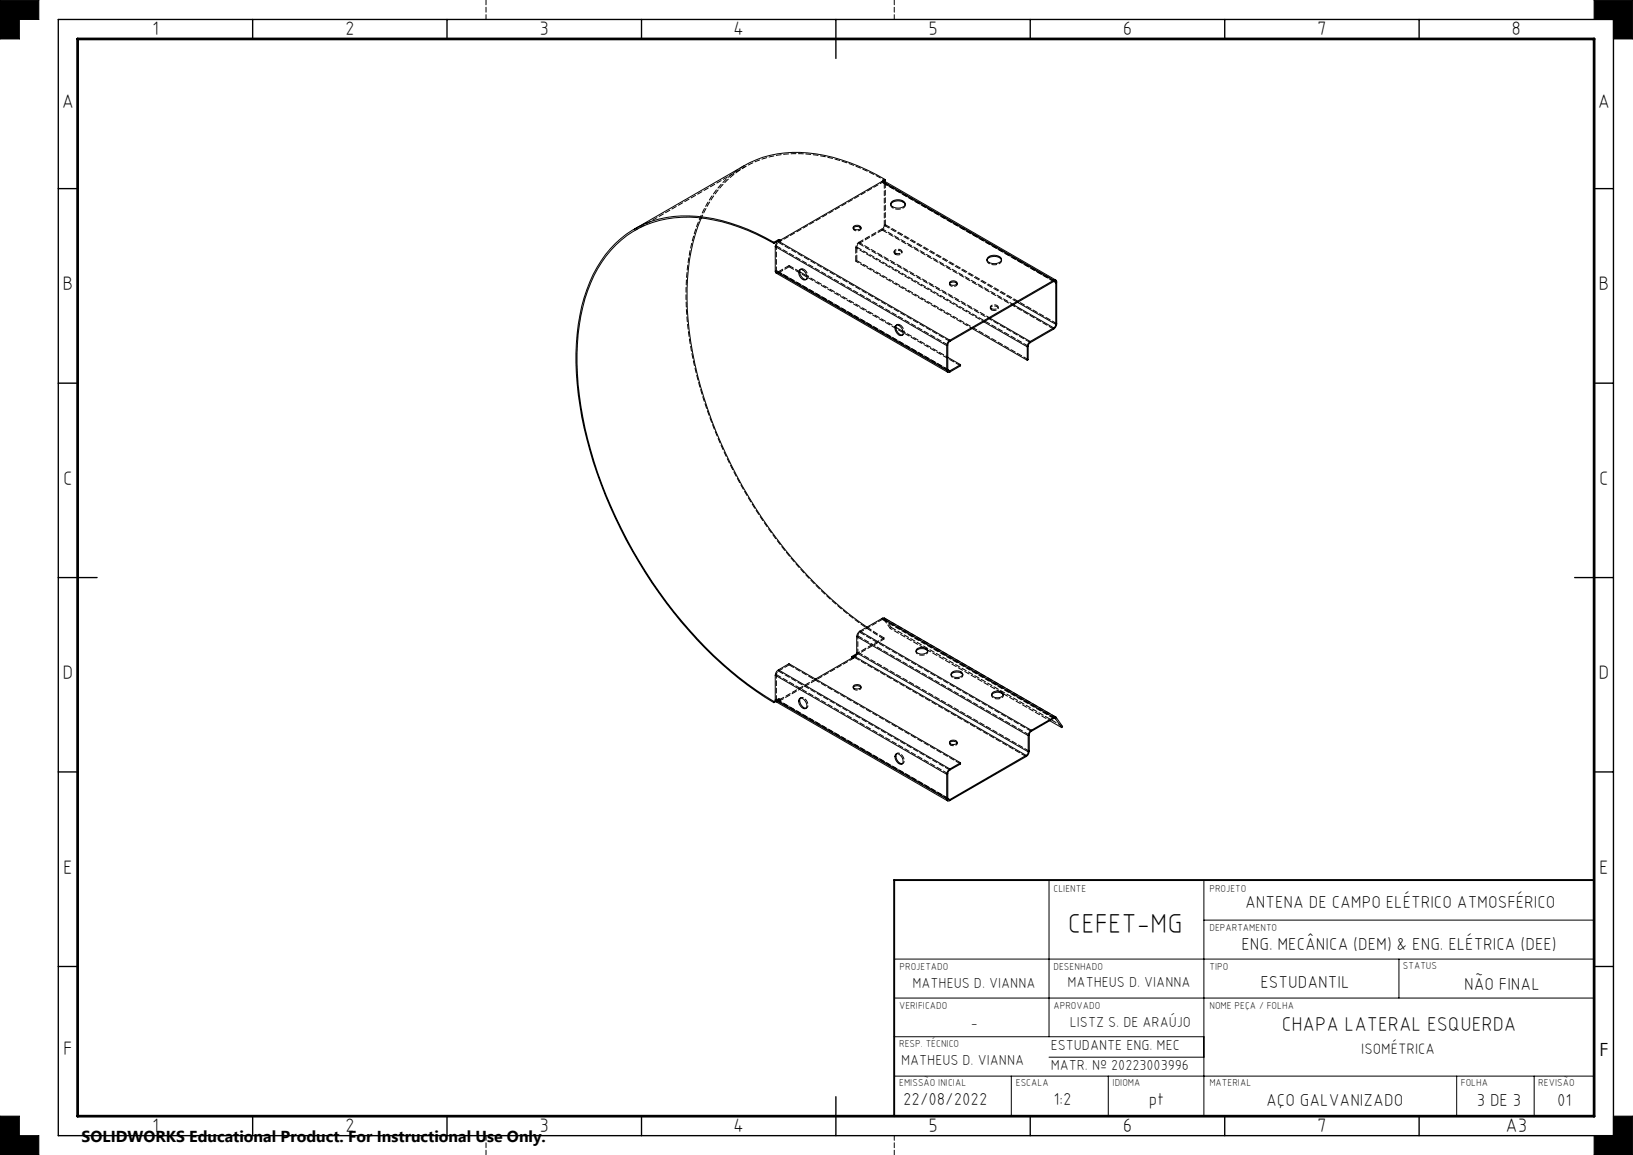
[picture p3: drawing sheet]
<svg xmlns="http://www.w3.org/2000/svg" width="420mm" height="297mm" viewBox="0 0 420 297" stroke-linecap="round" stroke-linejoin="round" font-family="sans-serif">
<g fill="none" stroke="#000" stroke-width=".26">
<path d="M0 0h10v5h-5v5h-5zM410 0h10v10h-5v-5h-5zM180.4 56.1a53.2 53.2 0 0 0-3.4 26.3 112.4 112.4 0 0 0 20.8 53.5 103 103 0 0 0 25.2 25.4M219.5 58.7a1.32 1.32 0 0 1 1.9 0M219.5 58.3l1-.4a.73 .73 0 0 1 .9 .8l-.9 .4a.74 .74 0 0 1-1-.8zM226.9 46.6h.5l44.2 25.4M226.9 46.6l-26.3 15.2M226.9 46.6l44.1 25.5M227.7 46.2a43.5 43.5 0 0 0-25.9-6.9 24.1 24.1 0 0 0-10.3 3.3l-28.3 16.3M227.7 46.2l-.8 .4M227.7 46.2v.3l-.2 .1M229.1 52.6a2.28 2.28 0 0 1 3.7 0"/>
<path d="M229.4 51.9a2.47 2.47 0 0 1 3.4 .4 1.65 1.65 0 0 1-2.3 1.2l-.5-.1a.88 .88 0 0 1-.8-.6 .88 .88 0 0 1 .2-.9zM199 62.3a43.6 43.6 0 0 0-25.8-6.6 25.5 25.5 0 0 0-20.7 14.9 53.1 53.1 0 0 0-4.1 28.2 111.5 111.5 0 0 0 17.5 48.4 103 103 0 0 0 33.1 33.5M199 62.6a43.2 43.2 0 0 0-25.6-6.6 25.4 25.4 0 0 0-20.6 14.8 53.5 53.5 0 0 0-4.1 28.1 113 113 0 0 0 20.9 53.4 98.4 98.4 0 0 0 29.4 28.1M199 62.3v.3M199.4 69.7l.2 .5 44.1 25.5M199.4 63.4l44.1 25.5M199.4 63.4v6.3M199.4 69.7l44.1 25.5M200.2 62l-.6 .6-.2 .8M200.2 61.6h.4v.2M200.2 62l44.1 25.5M200.2 61.6l-1.2 .7"/>
<path d="M200.2 61.9l-1.2 .7M200.2 61.6v.3M200.4 61.9h-.2M200.6 61.8l-.4 .2M205.6 69.4a1.31 1.31 0 0 1 1.7 1 1.12 1.12 0 0 1-.2 1.6 1.87 1.87 0 0 1-1.5-2.6zM205.7 69.9l1.8 1M205.9 69.3a1.87 1.87 0 0 0 1.4 2.6M244.2 73a1.28 1.28 0 0 1 1.9 0M244.3 72.6l.9-.4a.73 .73 0 0 1 .9 .8l-.9 .4a.73 .73 0 0 1-.9-.8zM253.9 66.9a2.27 2.27 0 0 1 3.7 0M254.1 66.1a2.42 2.42 0 0 1 3.5 .5 1.64 1.64 0 0 1-2.3 1.2l-.5-.1a.88 .88 0 0 1-.9-.6 .88 .88 0 0 1 .2-1zM260.6 78.3l10.4 6"/>
<path d="M261.7 77.7l9.8 5.7M271 72.1a.48 .48 0 0 1 .6-.1 .48 .48 0 0 1 .2 .5M271 72.4a.33 .33 0 0 1 .4 0 .33 .33 0 0 1 .1 .3M271 72.1l-26.7 15.4M271 72.1v.3M271 72.4l-26.7 15.4M271 72.4l.5 .3M271.5 72.7v10.7M271.8 72.5l-.3 .2M271.8 72.5v10.8M230.4 83.7a1.33 1.33 0 0 1 1.7 1l.1 .5a.77 .77 0 0 1-.2 1 .77 .77 0 0 1-1.1-.3l-.5-.7a1.31 1.31 0 0 1 0-1.5zM230.4 84.2l1.8 1"/>
<path d="M230.6 83.6a1.87 1.87 0 0 0 1.5 2.5M243.5 95.2a.51 .51 0 0 0 .2 .5 .51 .51 0 0 0 .6 0M243.5 88.9v6.3M243.8 95a.32 .32 0 0 0 .1 .4 .32 .32 0 0 0 .4 0M243.8 88.7l-.3 .2M243.8 88.7v6.3M243.8 95l-.3 .2M243.8 91.9l3.3 1.9M243.8 95l.5 .4M244.3 87.5l-.7 .8-.1 .6M244.3 87.8l-.4 .4-.1 .5M244.3 87.5v.3"/>
<path d="M244.3 95.4v.3M247.1 93.8l-2.8 1.6M247.1 93.8v.3l-2.8 1.6M250 84.5l14.2 8.1M253 82.8l11.2 6.4M254.6 81.8l10.4 6M264.2 89.2v3.4M264.4 89l-.2 .2M264.4 89v3.5l-.2 .1M265 87.8a1.68 1.68 0 0 0-.8 1.4M265 88.1l-.6 .9M265 87.8v.3"/>
<path d="M271 84.3v.3M271 84.3l-6 3.5M271 84.6l-6 3.5M271.5 83.4l-.5 .9M271.8 83.3a1.68 1.68 0 0 1-.8 1.3M271.8 83.3l-.3 .1M226.9 159l.6-.1 44.1 25.5M226.9 159l-5.7 3.3M226.9 159l44.1 25.5M199.4 180l.2 .5 44.1 25.4M199.4 173.6v6.4M199.4 173.6l44.1 25.5"/>
<path d="M199.4 180l44.1 25.4M200.2 172.3l-.7 .7-.1 .6M200.2 172.3l44.1 25.4M200.2 172.3l2.7-1.6 44.2 25.4M205.6 179.7a1.31 1.31 0 0 1 1.7 1 .91 .91 0 0 1 .3 .9 .91 .91 0 0 1-.8 .6 1.95 1.95 0 0 1-1.2-2.5zM205.9 179.5a1.87 1.87 0 0 0 1.4 2.6M219.1 168.8v.2h.4M219.1 168.8v.2M219.5 176.7a1.32 1.32 0 0 1 1.9 0M219.5 169l-9.8 5.6M219.7 176.2l.8-.2a.69 .69 0 0 1 .9 .8l-.9 .4a.7 .7 0 0 1-1-.8zM219.8 168.8l-.3 .2"/>
<path d="M219.8 168.8l44.1 25.4M220.1 168.5l-.9 .5M220.3 168.1l-1.2 .7M220.3 167.9l-.1 .5-.4 .4M220.3 163.7l44.1 25.5M220.3 167.9l44.1 25.4M220.3 163.7v4.2M221.2 162.3l-.7 .8-.2 .6M221.2 162.3l44.1 25.5M235.6 167.5a1.88 1.88 0 0 1 3 0M235.8 166.9a1.95 1.95 0 0 1 2.8 .3 1.41 1.41 0 0 1-2.2 .9 .76 .76 0 0 1-.6-1.2zM244.7 173.5a1.85 1.85 0 0 1 2.9 0"/>
<path d="M244.8 173a1.97 1.97 0 0 1 2.8 .2 1.65 1.65 0 0 1-2.8 .5l-.2-.2zM255.1 178.7a1.88 1.88 0 0 1 2.9 0M255.2 178.2a1.9 1.9 0 0 1 2.8 .2 1.44 1.44 0 0 1-2.1 .9 .78 .78 0 0 1-.7-1.1zM199 180.4v.3M199.4 180.2l-.4 .2M199.5 180.4l-.5 .3M230.4 194a1.33 1.33 0 0 1 1.7 .9l.1 .5a.78 .78 0 0 1-.7 1.1 1.97 1.97 0 0 1-1.1-2.5zM230.6 193.8a1.87 1.87 0 0 0 1.5 2.6M243.5 199.1v6.3M243.8 199v6.3M243.8 199l-.3 .1M244.2 191a1.28 1.28 0 0 1 1.9 0"/>
<path d="M244.3 197.7l-.5 .4-.3 1M244.3 198l-.4 .4-.1 .6M244.3 197.7v.3M244.5 190.5l.7-.2a.69 .69 0 0 1 .9 .8l-.9 .3a.69 .69 0 0 1-.9-.7zM247.1 196.1v.4l-2.8 1.5M247.1 196.1l-2.8 1.6M263.9 194.6l-19.6 11.3M263.9 194.2l-19.6 11.4M263.9 194.2v.4M264.4 193.3l-.2 .7-.3 .2M264.4 189.2v4.1M264.7 193.2l-.3 1-.5 .4"/>
<path d="M264.7 189l-.3 .2M264.7 189v4.2M264.7 193.2l-.3 .1M265.3 187.8l-.5 .4-.4 1M265.3 188.1l-.4 .2-.2 .7M265.3 187.8v.3M270 185.3l3.1 1.8M271 184.5l.5-.1 .2 .1M271 184.7l.5 .1M271 184.5v.2M271 184.5l-5.7 3.3M271 184.7l-5.7 3.4"/>
<path d="M271.3 184.7l.2 .1M271.5 184.8l1.6 2.3M271.7 184.5l-.2 .3M271.7 184.5l1.6 2.3-.2 .3M243.5 205.4a.49 .49 0 0 0 .2 .5 .49 .49 0 0 0 .6 0M243.8 205.3a.32 .32 0 0 0 .1 .3 .32 .32 0 0 0 .4 0M243.8 205.3l-.3 .1M243.8 205.3l.5 .3M244.3 205.6v.3M269.8 226.3v40.3M309.6 226.3v60.7M309.6 236.6h100.4"/>
<path d="M230 246.6h180M230 256.6h180M359.8 246.6v10M230 276.7h180M230 266.6h79.6M260.1 276.7v10.3M269.8 271.8h39.8M285 276.7v10.3M374.7 276.7v10.3M394.6 276.7v10.3M0 287h5v5h5v5h-10zM415 287h5v10h-10v-5h5z"/>
</g>
<g fill="none" stroke="#000" stroke-width=".26" stroke-dasharray="1.3 .6">
<path d="M125 5v-5M230 5v-5M219.5 58.5v.3M221.5 58.8v-.3M226.9 58.8v.4M227.4 57.9v-10.7M227.4 47.2l.3-.1M227.4 57.9l.3-.1M227.5 46.5v.1M227.5 46.6l.2 .5M227.5 46.6h.1M227.7 57.8v-10.7"/>
<path d="M229.1 52.4v.3M232.8 52.6a1.79 1.79 0 0 1-2.5 1.1 1.23 1.23 0 0 1-1.2-1.1M232.8 52.7v-.3M200.2 70.2h-.6M200.2 69.9l2.8-1.6M200.2 70.2l2.8-1.6M200.6 62.1l-.4 .2M200.6 62.1l-.2-.2M200.6 61.8v.3M200.6 62v-.3M203 68.3l2.7 1.6M203 68.6v-.3"/>
<path d="M206 69.2l-.3 .1M206.8 69.3l.8 1a1 1 0 0 1-.2 1.5M207.2 71.9l.3-.1M220.1 67.2l.3-.2M220.4 63.5l-.3 .2M220.9 62.3l6-3.5M220.9 62.6v-.3M220.9 62.6l6-3.4M230 64.7v.3M230.3 65.1l.7 .1a.72 .72 0 0 0 .9-.8l-.9-.3a.72 .72 0 0 0-1 .8l.3 .2M230.3 65.4l.7 .1a.72 .72 0 0 0 .9-.7l-.9-.4a.72 .72 0 0 0-1 .8l.3 .2M232 65v-.3"/>
<path d="M244.2 72.8v.3M246.2 73.1v-.3M253.8 66.7v.3M254.7 79v.3M255 79.4l.7 .1a.72 .72 0 0 0 .9-.8l-.9-.3a.72 .72 0 0 0-.9 .8l.2 .2M255 79.7l.7 .1a.72 .72 0 0 0 .9-.8l-.9-.3a.72 .72 0 0 0-.9 .8l.2 .2M256.7 79.3v-.3M257.6 66.9a1.78 1.78 0 0 1-2.6 1.1 1.23 1.23 0 0 1-1.1-1.1M257.6 67v-.3M230.8 83.5l-.3 .1M231.5 83.5l.9 1a1 1 0 0 1-.3 1.6M232 86.2l.3-.1"/>
<path d="M226.9 159.3h.5M226.9 159.3v-.3M227.4 159.3l.2-.3M227.4 159.3l43.9 25.4M227.5 158.9l.1 .1M200.2 180h.4v.2M200.2 179.7h.4v.2M200.2 179.7v.3M200.6 179.9v.3M203 170.7v.3M203 171l-2.8 1.5M206 179.4l-.3 .2"/>
<path d="M219.1 168.9v.3M219.1 169.1v.2h.4M219.1 169v.1M219.2 169l-.1 .1M219.5 176.6v.3M219.5 169v.3M219.8 169.1l-.3 .2M220.6 163.5l-.2 .2M221.2 162.6v-.3M221.5 176.9v-.3M227.3 164.3v-.3M229.2 161.3l-.2 .3"/>
<path d="M235.6 167.3v.3M238.6 167.6v-.3M244.6 173.3v.3M247.6 173.6v-.3M255.1 178.5v.4M258.1 178.9v-.4M200.2 180.4l-.6 .1M200.2 180.1l.4-.2M200.6 180.2l-.4 .2M200.6 180.1v-.3M207.2 182.2l.3-.2M230.8 193.7l-.3 .2"/>
<path d="M232 196.5l.3-.2M244.2 190.9v.3M246.2 191.2v-.3M125 292v5M230 292v5"/>
</g>
<g fill="none" stroke="#000" stroke-width=".35">
<path d="M15 5h400v287h-400zM65 5v5M115 5v5M165 5v5M215 5v10M265 5v5M315 5v5M365 5v5M15 48.5h5M410 48.5h5M15 98.5h5M410 98.5h5"/>
<path d="M15 148.5h10M405 148.5h10M15 198.5h5M410 198.5h5M15 248.5h5M410 248.5h5M65 287v5M115 287v5M165 287v5M215 282v10M265 287v5M315 287v5"/>
<path d="M365 287v5"/>
</g>
<path d="M410 226.3h-180v60.7" fill="none" stroke="#000" stroke-width=".5"/>
<path d="M20 10h390v277h-390z" fill="none" stroke="#000" stroke-width=".7"/>
<path d="M0 287v10h10v-5h-5v-5zM415 287h5v10h-10v-5h5zM410 0h10v10h-5v-5h-5zM0 0v10h5v-5h5v-5z" fill-rule="evenodd" fill="#000"/>
<g fill="none" stroke="#000" stroke-width=".26" stroke-dasharray="1.3 .6" stroke-dashoffset="-.1">
<path d="M191.5 42.6a29 29 0 0 0-12.9 17.4 65.2 65.2 0 0 0-.7 30.6 118.8 118.8 0 0 0 40.4 67.5l4.5 3.4 4.5 2.8M199.7 69.6l44.1 25.4M199.8 69.9l44.1 25.5M200.2 62.3l44.1 25.5M200.2 70.2l44.1 25.4M203 68.6l44.1 25.5M220.1 63.7v3.5M220.4 67l44.1 25.5M220.4 63.5v3.5M220.9 62.6l44.1 25.5M261.7 77.7l-34.3-19.8M271 72.4l-44.1-25.5"/>
<path d="M271.4 72.3l-44.1-25.4M271.8 72.5l-44.1-25.4M243.8 88.7l-44.1-25.5M264.5 89l-44.1-25.5M271 84.6l-44.1-25.4M271.8 83.2l-44.1-25.4M199.7 179.8l44.1 25.5M200.2 172.5l44.1 25.5M219.8 169.1l44.1 25.4M220.6 167.7l44.1 25.5M221.2 162.6l44.1 25.5M223 161.2l4.3 2.8"/>
<path d="M199.8 180.1l44.1 25.5M243.8 198.9l-44.1-25.4M247.1 196.4l-44.1-25.4M264.7 189l-44.1-25.5M271 184.7l-44.1-25.4M271.4 184.7l-44.1-25.5M271.7 184.5l-44.1-25.5M273.3 186.8l-44.1-25.5M244.3 205.9l-44.1-25.5"/>
</g>
<path d="M226.9 46.9a.32 .32 0 0 1 .4 0 .32 .32 0 0 1 .1 .3M200.2 69.9a.32 .32 0 0 1-.4 0 .32 .32 0 0 1-.1-.3M220.6 167.7v-4.2M227.3 164l-7 4.1M199.4 180.1l.8-.4M199.5 180.4l.7-.4M200.2 180.1a.32 .32 0 0 1-.4 0 .32 .32 0 0 1-.1-.3" fill="none" stroke="#000" stroke-width=".26" stroke-dasharray="1.3 .6" stroke-dashoffset=".4"/>
<path d="M226.9 46.9l-26.3 15.2M207.5 70.9l22.9 13.3M220.1 63.7l33 19" fill="none" stroke="#000" stroke-width=".26" stroke-dasharray="1.3 .6" stroke-dashoffset=".7"/>
<path d="M227.4 57.9l-.5 .9M199.7 63.2l.5-.9M220.4 63.5l.5-.9M232.3 85.2l11.5 6.7M199.7 173.5l.5-1M220.6 163.5l.6-.9" fill="none" stroke="#000" stroke-width=".26" stroke-dasharray="1.3 .6" stroke-dashoffset=".6"/>
<path d="M191.6 42.9l-28.2 16.3M227.7 46.4a43.9 43.9 0 0 0-25.8-6.8 25.6 25.6 0 0 0-21.5 16.4M205.9 69.3l.2-.2 .7 .2M220.1 67.2l30 17.3M230.6 83.6l.3-.2 .6 .1M205.9 179.5a1.29 1.29 0 0 1 1.7 1 1 1 0 0 1-.2 1.6M219.7 177.3l.8 .2a.77 .77 0 0 0 .9-.8M238.6 167.5a1.29 1.29 0 0 1-1.7 1 1 1 0 0 1-1.3-1M247.6 173.5a1.29 1.29 0 0 1-1.7 1 1 1 0 0 1-1.2-1M258 178.7a1.29 1.29 0 0 1-1.7 1 1 1 0 0 1-1.2-1M230.6 193.8a1.29 1.29 0 0 1 1.8 1 1 1 0 0 1-.3 1.6M244.5 191.6l.7 .2a.77 .77 0 0 0 1-.8" fill="none" stroke="#000" stroke-width=".26" stroke-dasharray="1.3 .6" stroke-dashoffset=".5"/>
<path d="M221.4 58.6a1 1 0 0 1-.9 .8 1 1 0 0 1-1-.8M226.9 58.8l33.8 19.5M227.4 47.2l43.6 25.2M220.9 62.3l33.8 19.5M246.2 72.9a1 1 0 0 1-1 .8 1 1 0 0 1-1-.8M243.8 95l-43.6-25.1M226.9 159.3l-5.7 3.3M219.5 169.3l-18.9 10.9M229 161.6l-1.6-2.3M229.2 161.3l-1.6-2.3M243.8 205.3l-43.6-25.2" fill="none" stroke="#000" stroke-width=".26" stroke-dasharray="1.3 .6" stroke-dashoffset=".2"/>
<path d="M227.7 57.8l-.2 .8-.6 .6M220.1 63.7l.2-.8 .6-.6M220.6 167.7l-.2 .8-.6 .6M270 185.3l-41-23.7" fill="none" stroke="#000" stroke-width=".26" stroke-dasharray="1.3 .6" stroke-dashoffset=".8"/>
<path d="M227.5 46.6l-.6 .3M199.7 63.2v6.4M199.7 173.5v6.3M219.5 176.7l.2 .6M227.3 164.3l-7.2 4.2M244.2 191l.3 .6" fill="none" stroke="#000" stroke-width=".26" stroke-dasharray="1.3 .6" stroke-dashoffset=".3"/>
<path d="M209.8 174.6l-9.2 5.3" fill="none" stroke="#000" stroke-width=".26" stroke-dasharray="1.3 .6" stroke-dashoffset=".1"/>
<text font-size="7.1" x="274.7" y="239.8">CEFET-MG</text>
<text font-size="5.1" x="329.6" y="265">CHAPA LATERAL ESQUERDA</text>
<g font-size="5">
<text x="39.1" y="9.1">1</text>
<text x="88.8" y="9.1">2</text>
<text x="138.8" y="9.1">3</text>
<text x="188.6" y="9.1">4</text>
<text x="238.8" y="9.1">5</text>
<text x="288.8" y="9.1">6</text>
<text x="338.8" y="9.1">7</text>
<text x="388.8" y="9.1">8</text>
<text x="15.9" y="27.9">A</text>
<text x="410.9" y="27.9">A</text>
<text x="16.1" y="74.6">B</text>
<text x="411.1" y="74.6">B</text>
<text x="16.3" y="124.6">C</text>
<text x="411.3" y="124.6">C</text>
<text x="16.1" y="174.6">D</text>
<text x="411.1" y="174.6">D</text>
<text x="16.3" y="224.6">E</text>
<text x="411.3" y="224.6">E</text>
<text x="16.3" y="271.4">F</text>
<text x="39.1" y="291.1">1</text>
<text x="88.8" y="291.1">2</text>
<text x="138.8" y="291.1">3</text>
<text x="188.6" y="291.1">4</text>
<text x="238.8" y="291.1">5</text>
<text x="288.8" y="291.1">6</text>
<text x="338.8" y="291.1">7</text>
<text x="387.2" y="291.1">A3</text>
</g>
<text font-size="4.7" x="411.4" y="271.5">F</text>
<g font-size="4.4">
<text x="320.2" y="233.6">ANTENA DE CAMPO ELÉTRICO ATMOSFÉRICO</text>
<text x="319.3" y="244.2">ENG. MECÂNICA (DEM) &amp; ENG. ELÉTRICA (DEE)</text>
<text x="324.2" y="254">ESTUDANTIL</text>
<text x="376.5" y="254.5">NÃO FINAL</text>
<text x="232.3" y="284.1">22/08/2022</text>
<text x="271" y="284.3">1:2</text>
<text x="295.5" y="284.1">pt</text>
<text x="325.6" y="284.3">AÇO GALVANIZADO</text>
<text x="379.8" y="284.5">3 DE 3</text>
<text x="400.5" y="284.3">01</text>
</g>
<text font-size="4.1" x="21" y="293.7">SOLIDWORKS Educational Product. For Instructional Use Only.</text>
<text font-size="3.9" x="350.1" y="271.1">ISOMÉTRICA</text>
<g font-size="3.7">
<text x="234.7" y="254.1">MATHEUS D. VIANNA</text>
<text x="274.6" y="253.8">MATHEUS D. VIANNA</text>
<text x="249.7" y="264.3">-</text>
<text x="270.2" y="269.9">ESTUDANTE ENG. MEC</text>
<text x="275.2" y="264.1">LISTZ S. DE ARAÚJO</text>
<text x="231.7" y="273.9">MATHEUS D. VIANNA</text>
<text x="270.2" y="275.2">MATR. Nº 20223003996</text>
</g>
<g font-size="2.6">
<text x="271" y="229.3">CLIENTE</text>
<text x="311.1" y="229.3">PROJETO</text>
<text x="311.1" y="239.3">DEPARTAMENTO</text>
<text x="231.4" y="249.4">PROJETADO</text>
<text x="271" y="249.5">DESENHADO</text>
<text x="311.1" y="249.5">TIPO</text>
<text x="360.8" y="249.2">STATUS</text>
<text x="231.3" y="259.5">VERIFICADO</text>
<text x="271" y="259.5">APROVADO</text>
<text x="311.1" y="259.4">NOME PEÇA / FOLHA</text>
<text x="231.3" y="269.2">RESP. TÉCNICO</text>
<text x="231.3" y="279.3">EMISSÃO INICIAL</text>
<text x="261.3" y="279.3">ESCALA</text>
<text x="286.2" y="279.3">IDIOMA</text>
<text x="311" y="279.3">MATERIAL</text>
<text x="375.7" y="279.3">FOLHA</text>
<text x="395.6" y="279.3">REVISÃO</text>
</g>
</svg>
